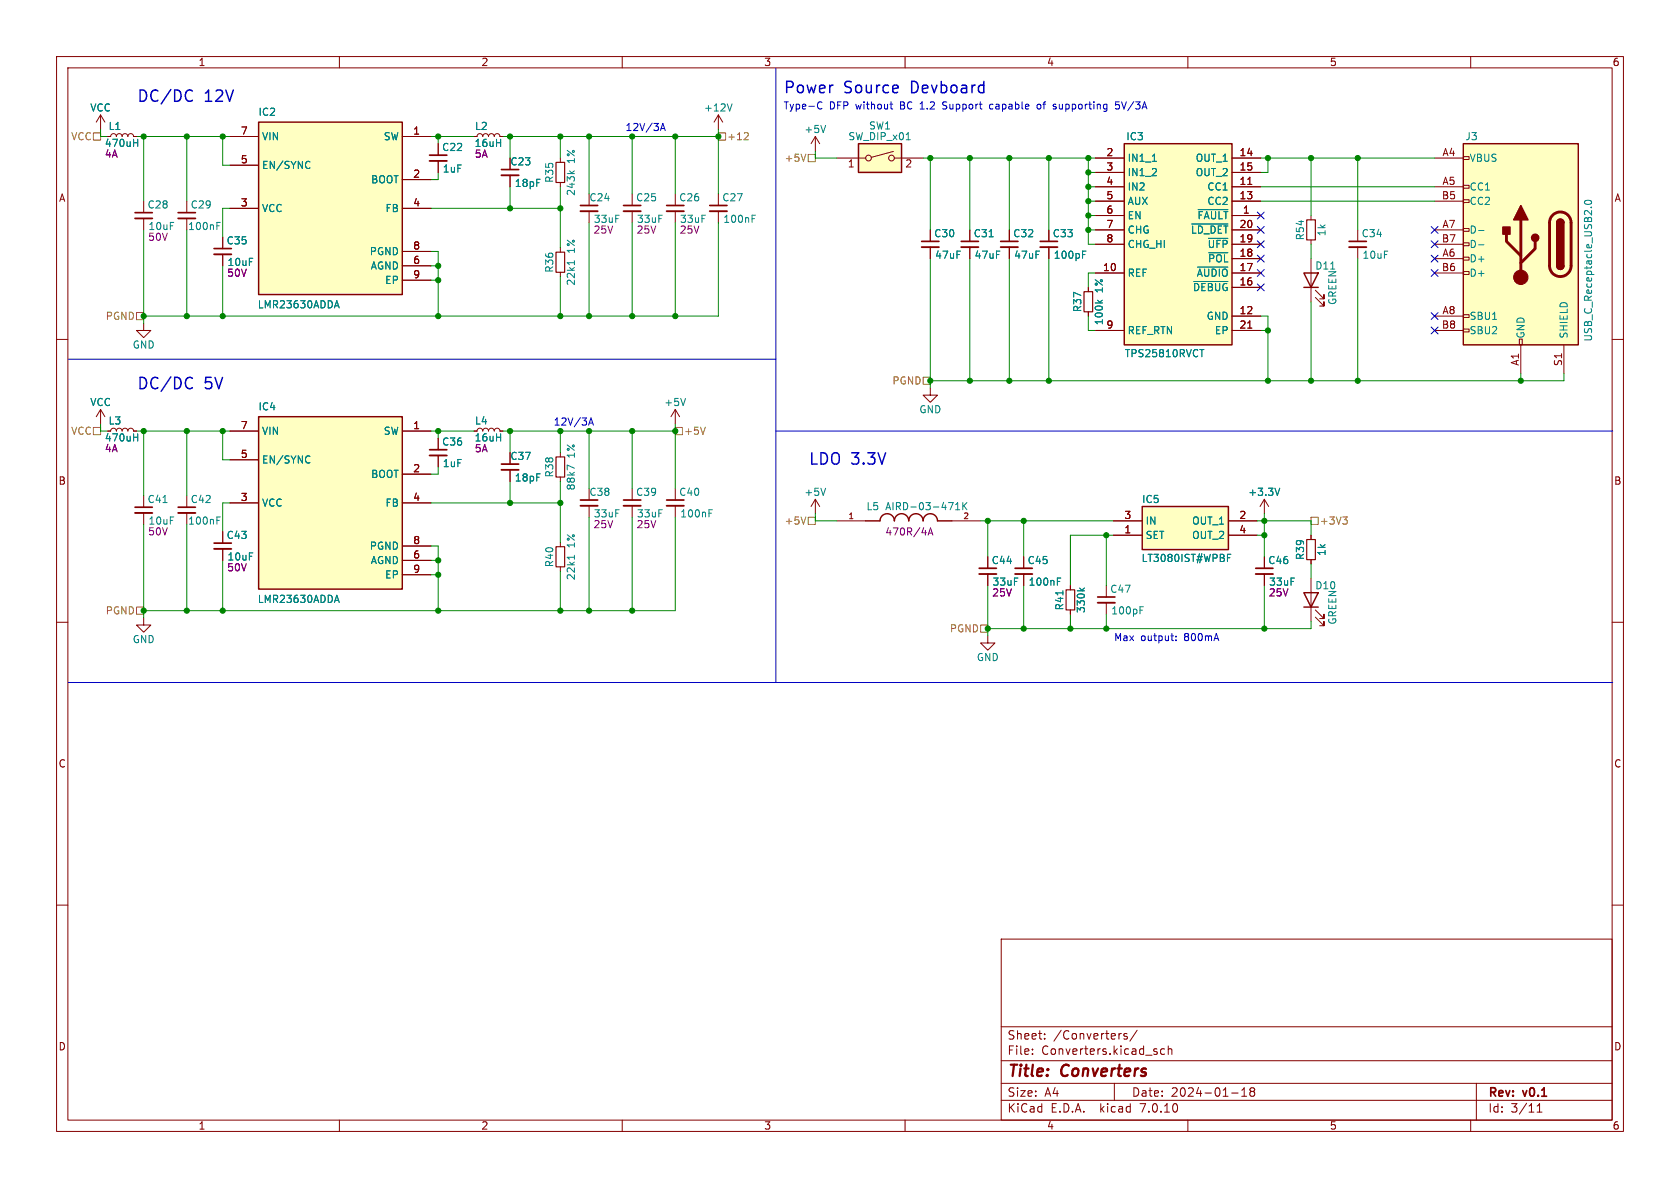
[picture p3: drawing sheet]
<svg xmlns="http://www.w3.org/2000/svg" width="297mm" height="210mm" viewBox="0 0 297 210" stroke-linecap="round" stroke-linejoin="round" font-family="sans-serif">
<g fill="none" stroke="#840000" stroke-width=".18">
<path d="M10 10h277v190h-277zM12 12h273v186h-273zM60 10v2M110 10v2M160 10v2M210 10v2M260 10v2M17.8 20.3v2.6M17.8 20.3l-.8 1.3M17.8 20.3l.7 1.3M19 24.1h.6l.1-.3 .4-.2 .3 .2 .2 .3 .1-.3 .4-.2 .4 .2 .1 .3 .1-.3 .4-.2 .4 .2 .1 .3 .2-.3 .3-.2 .4 .2 .1 .3h.5M25.4 35.6v2"/>
<path d="M25.4 38.6v2M33 35.6v2M33 38.6v2M40.6 24.1h5.1M40.6 36.8h5.1M40.6 29.2h5.1M71.1 24.1h5.1M71.1 31.8h5.1M71.1 36.8h5.1M77.5 25.4v2M77.5 28.4v2.1M83.8 24.1h.5l.2-.3 .3-.2 .4 .2 .1 .3 .2-.3 .4-.2 .3 .2 .2 .3 .1-.3 .4-.2 .3 .2 .2 .3 .1-.3 .4-.2 .4 .2 .1 .3h.5"/>
<path d="M90.2 31v2M99.1 27.9v.8M99.1 32.3v.7M104.1 37.3v2.1M111.8 34.3v2M111.8 37.3v2.1M119.4 34.3v2M119.4 37.3v2.1M127 20.3l-.8 1.3M127 20.3v2.6M127 34.3v2M127 37.3v2.1"/>
<path d="M127 20.3l.8 1.3M144.1 24.1l-.7 1.3M144.1 24.1v2.6M144.1 24.1l.8 1.3M148 27.9h5M157.9 26.8l-3.8 1M158.1 27.9h5.1M193.7 27.9h5.1M193.7 33h5.1M193.7 35.6h5.1M193.7 38.1h5.1M193.7 30.5h5.1"/>
<path d="M217.8 27.9h5.1M217.8 33h5.1M217.8 35.6h5.1M217.8 38.1h5.1M217.8 30.5h5.1M220.6 32.6h.7M231.8 38.1v.8M253.6 27.9h5.1M253.6 33h5.1M253.6 35.6h5.1M258.7 35.3h1v.5h-1zM258.7 32.8h1v.5h-1z"/>
<path d="M258.7 27.7h1v.5h-1zM10 60h2M25.4 57.2v1.2h1.3l-1.3 1.3-1.3-1.3h1.3M39.4 41.9v2M39.4 45v2M71.1 47h5.1M71.1 44.5h5.1M71.1 49.5h5.1M99.1 43.8v.8M99.1 48.1v.8M164.5 40.6v2.1M164.5 43.7v2"/>
<path d="M171.4 40.6v2.1M171.4 43.7v2M178.4 40.6v2.1M178.4 43.7v2M185.4 40.6v2.1M185.4 43.7v2M192.4 50.8v.8M192.4 55.1v.8M193.7 40.6h5.1M193.7 48.3h5.1M193.7 43.2h5.1M193.7 58.4h5.1"/>
<path d="M217.8 45.7h5.1M217.8 40.6h5.1M217.8 55.9h5.1M217.8 48.3h5.1M217.8 43.2h5.1M217.8 58.4h5.1M217.8 50.8h5.1M220.6 58h.7M231.8 42.4v.8M231.8 45.7v7.6M232.5 52.6l1.6 1.5v-.8v.8h-.8M232.5 51.3l1.6 1.5v-.7v.7h-.8"/>
<path d="M240 40.6v2.1M240 43.7v2M253.6 45.7h5.1M253.6 40.6h5.1M253.6 55.9h5.1M253.6 48.3h5.1M253.6 43.2h5.1M253.6 58.4h5.1M258.7 58.2h1v.5h-1zM258.7 55.6h1v.5h-1zM258.7 48h1v.5h-1zM258.7 45.5h1v.5h-1z"/>
<path d="M258.7 42.9h1v.5h-1zM258.7 40.4h1v.5h-1zM268.6 59.9h.5v1.1h-.5zM285 60h2M17.8 72.4l-.8 1.3M17.8 72.4v2.5M17.8 72.4l.7 1.3M19 76.2h.6l.1-.4 .4-.1 .3 .2 .2 .3 .1-.4 .4-.1 .4 .2 .1 .3 .1-.4 .4-.1 .4 .2 .1 .3 .2-.4 .3-.1 .4 .2 .1 .3h.5M40.6 76.2h5.1M71.1 76.2h5.1M77.5 77.5v2M83.8 76.2h.5l.2-.4 .3-.1 .4 .2 .1 .3 .2-.4 .4-.1 .3 .2 .2 .3 .1-.4 .4-.1 .3 .2 .2 .3 .1-.4 .4-.1 .4 .2 .1 .3h.5"/>
<path d="M119.4 72.4v2.5M119.4 72.4l-.8 1.3M119.4 72.4l.7 1.3M164.5 68.6v1.3h1.2l-1.2 1.2-1.3-1.2h1.3M268.9 61v5M276.5 61v5M25.4 87.6v2.1M25.4 90.7v2M33 87.6v2.1M33 90.7v2M39.4 94v2M39.4 97v2.1"/>
<path d="M40.6 88.9h5.1M40.6 81.3h5.1M71.1 83.8h5.1M71.1 88.9h5.1M71.1 99.1h5.1M71.1 96.5h5.1M77.5 80.5v2.1M90.2 83.1v2M99.1 80v.8M99.1 84.3v.8M99.1 95.9v.7M104.1 89.4v2"/>
<path d="M111.8 86.4v2M111.8 89.4v2M119.4 86.4v2M119.4 89.4v2M144.1 88.3v2.5M144.1 88.3l-.7 1.2M144.1 88.3l.8 1.2M148 92.1h5M168.3 92.1h5.1M174.6 98.4v2.1M181 98.4v2.1M196.8 92.1h5.1"/>
<path d="M196.8 94.6h5.1M217.2 92.1h5M217.2 94.6h5M223.5 88.3l-.7 1.2M223.5 88.3v2.5M223.5 98.4v2.1M223.5 88.3l.8 1.2M231.8 94.6v.8M231.8 98.9v.8M10 110h2M25.4 109.2v1.3h1.3l-1.3 1.3-1.3-1.3h1.3M71.1 101.6h5.1"/>
<path d="M99.1 100.2v.8M174.6 112.4v1.3h1.3l-1.3 1.2-1.2-1.2h1.2M174.6 101.5v2M181 101.5v2M189.2 103.5v.8M189.2 107.8v.8M195.6 103.5v2M195.6 106.6v2M223.5 101.5v2M231.8 102.2v7.7M232.5 109.1l1.6 1.5v-.7v.7h-.8M232.5 107.8l1.6 1.5v-.7v.7h-.8"/>
<path d="M285 110h2M10 160h2M285 160h2M177 166h108v32h-108zM60 198v2M110 198v2M160 198v2M177 194.5h108M177 191.5h108M177 187.5h108M177 181.5h108M182.5 186.3v.1"/>
<path d="M182.5 185.5v.1M184.7 183.6v.1M184.7 182.8v.1M197 191.5v3M199.2 182.8l-.3-.1-.2 .2v.2l.5 .2v.3h-.5M201 182.1l-1.3 2M205.9 185.5l-.4-.1-.3 .3v.4l.1 .2h.6M206.5 185.5l.2-.1 .4 .1 .1 .9M206.5 184.9v1.5M210 198v2M217.7 193.2h1.2M219.5 193.8h.9"/>
<path d="M219.5 192.7l.5-.4v1.5M221.2 192.9l-.2 .3v.3l.2 .3 .5-.1 .1-.2-.1-.4-.2-.2M221.2 192.9l-.2-.2 .2-.4 .5 .1 .1 .2-.3 .3M221.2 192.9h.3M260 198v2M261 191.5v6.5M271.7 196.6h.9M271.7 195.5l.5-.4v1.5"/>
<circle cx="153.5" cy="27.9" r=".51"/>
<circle cx="157.6" cy="27.9" r=".51"/>
</g>
<g fill="none" stroke="#840000" stroke-width=".25">
<path d="M45.7 21.6h25.4v30.5h-25.4zM151.8 25.4h7.6v5.1h-7.6zM198.8 25.4h19v35.6h-19zM258.7 25.4h20.3v35.6h-20.3zM275.2 39.4a.64 .64 0 0 1 .6-.7 .64 .64 0 0 1 .7 .7M230.5 48.3h2.5l-1.2 2.5zM230.5 50.8h2.5M275.2 47a.64 .64 0 0 0 .6 .6 .64 .64 0 0 0 .7-.6M45.7 73.7h25.4v30.4h-25.4zM153 92.1h2.6a1.27 1.27 0 0 1 1.2-1.3 1.27 1.27 0 0 1 1.3 1.3 1.27 1.27 0 0 1 1.3-1.3 1.27 1.27 0 0 1 1.3 1.3 1.27 1.27 0 0 1 1.2-1.3 1.27 1.27 0 0 1 1.3 1.3 1.27 1.27 0 0 1 1.3-1.3 1.27 1.27 0 0 1 1.2 1.3h2.6M201.9 89.5h15.3v7.7h-15.3zM230.5 104.8h2.5l-1.2 2.5z"/>
<path d="M230.5 107.3h2.5"/>
</g>
<g fill="none" stroke="#008484" stroke-width=".18">
<path d="M129.4 18.4l-.4 1.2M23.6 25.2h.7M24.3 24.6v1.3M38.3 39.9h.5M38.3 39.3h.6M54.6 28.5l.2 .1M54.8 29.7l-.2 .1M100.7 30.2l.5 .5M101.5 30.2l-.4 .4M133 38.6h.4M133 38h.6M146 22.2l-.5 1.2"/>
<path d="M160.2 24.7h.7M203.7 28.5h.7M210.7 39.6h6.4M211.8 37.1h5.3M280.2 35.6a.75 .75 0 0 1 1.2 .2 .72 .72 0 0 1-1.3-.1zM281.3 36.7h.1M59.2 54.1h.6M59.5 53.2l.5 1.2M101.5 46.1v.7M101.5 46.4h-1.2l.2 .2M174.9 41.9h.7M191.4 45h.4"/>
<path d="M191.4 44.4h.6M194 53.1l.5 .5M194.9 53.1l-.5 .3M211 49.8h6.1M211.7 47.2h5.4M213.6 42.1h3.5M213.7 44.7h3.4M261.4 40.7h1M261.4 43.3h1M23.6 77.3h.7M24.3 76.7v1.3M121.2 70.4l-.4 1.3"/>
<path d="M212.1 61.8h.7M28.8 88.8h.7M38.3 92h.5M38.3 91.4h.6M54.6 80.6l.2 .1M54.8 81.7l-.2 .2M101.5 98.2v.7M101.5 98.5h-1.2l.2 .1M101.5 82.8l-1.2-.6v.9M125.3 90.1h.6M125.3 90.7h.5M146 86.3l-.5 1.3"/>
<path d="M167.7 88.8h.8l-.5 1.3M168.9 90.1h.8M168.9 89.2l.4-.4v1.3M170.2 88.8v1.3M170.4 89.4l.5 .7M170.9 88.8l-.7 .8M217 98.6h.4M217 98h.6M226.2 86.3l-.4 1.3M59.2 106.1h.6M59.5 105.2l.5 1.3M186.9 102.8h.5"/>
<path d="M186.9 102.2h.6M187.9 104.4v.8M190.9 104l.5 .4M191.7 104l-.5 .3M201.5 107.9h.5M201.5 107.3h.6"/>
</g>
<path d="M164.1 94.6l.4-1.3 .4 1.3M164.2 94.2h.6" fill="none" stroke="#840084" stroke-width=".18"/>
<g fill="none" stroke="#840000" stroke-width=".33">
<path d="M23.9 38.6h3M31.5 38.6h3M75.9 28.4h3.1M88.6 31h3.1M102.6 37.3h3.1M110.2 37.3h3.1M117.9 37.3h3M125.5 37.3h3M37.8 45h3.1M162.9 43.7h3.1M169.9 43.7h3.1M176.9 43.7h3.1"/>
<path d="M183.9 43.7h3M238.5 43.7h3.1M23.9 90.7h3M31.5 90.7h3M37.8 97h3.1M75.9 80.5h3.1M88.6 83.1h3.1M102.6 89.4h3.1M110.2 89.4h3.1M117.9 89.4h3M173.1 101.5h3M179.5 101.5h3"/>
<path d="M194.1 106.6h3M222 101.5h3"/>
</g>
<g fill="none" stroke="#840000" stroke-width=".3">
<path d="M23.9 37.6h3M31.5 37.6h3M75.9 27.4h3.1M88.6 30h3.1M102.6 36.3h3.1M110.2 36.3h3.1M117.9 36.3h3M125.5 36.3h3M37.8 43.9h3.1M162.9 42.7h3.1M169.9 42.7h3.1M176.9 42.7h3.1"/>
<path d="M183.9 42.7h3M238.5 42.7h3.1M75.9 79.5h3.1M23.9 89.7h3M31.5 89.7h3M37.8 96h3.1M88.6 82h3.1M102.6 88.4h3.1M110.2 88.4h3.1M117.9 88.4h3M173.1 100.5h3M179.5 100.5h3"/>
<path d="M194.1 105.5h3M222 100.5h3"/>
</g>
<path d="M98.3 28.7h1.5v3.6h-1.5zM231 38.9h1.5v3.5h-1.5zM98.3 44.6h1.5v3.5h-1.5zM191.6 51.6h1.6v3.5h-1.6zM98.3 96.6h1.5v3.6h-1.5zM98.3 80.8h1.5v3.5h-1.5zM231 95.4h1.5v3.5h-1.5zM188.5 104.3h1.5v3.5h-1.5z" fill="none" stroke="#840000" stroke-width=".2"/>
<g fill="#ffffc2" stroke="#ffffc2" stroke-width=".18">
<path d="M151.8 25.4h7.6v5.1h-7.6z"/>
<path d="M45.7 21.6h25.4v30.5h-25.4z"/>
<path d="M45.7 73.7h25.4v30.4h-25.4z"/>
<path d="M201.9 89.5h15.3v7.7h-15.3z"/>
<path d="M258.7 25.4h20.3v35.6h-20.3z"/>
<path d="M198.8 25.4h19v35.6h-19z"/>
</g>
<path d="M268.9 38.9v10.1M274.5 38a1.9 1.9 0 0 1 2.1-.4 1.9 1.9 0 0 1 1.1 1.8v7.6a1.91 1.91 0 0 1-1.9 1.9 1.91 1.91 0 0 1-1.9-1.9v-7.8l.2-.6zM266.3 41.4v1.3l2.6 2.5M271.4 42.7v1.2l-2.5 2.6" fill="none" stroke="#840000" stroke-width=".51"/>
<g fill="#840000" stroke="#840000" stroke-width=".25">
<path d="M275.2 47h1.3a.64 .64 0 0 1-.7 .6 .64 .64 0 0 1-.6-.6z"/>
<path d="M275.2 39.4h1.3v7.6h-1.3z"/>
<path d="M275.4 38.9a.64 .64 0 0 1 .7-.1 .64 .64 0 0 1 .4 .6h-1.3z"/>
<path d="M268.9 36.3l1.2 2.6h-2.5z"/>
<path d="M265.7 40.1h1.3v1.3h-1.3z"/>
<circle cx="271.4" cy="42" r=".63"/>
</g>
<circle cx="268.9" cy="49" r="1.27" fill="#840000" stroke="#840000" stroke-width=".18"/>
<g fill="none" stroke="#848400" stroke-width=".18">
<path d="M16.5 23.5h1.3v1.3h-1.3zM127 23.5h1.3v1.3h-1.3zM131.8 23.4l.4 .1 .1 .3-.8 .9h.8M142.5 27.2l-.5 1.3M142.9 27.3h1.2v1.3h-1.2zM24.1 55.2h1.3v1.3h-1.3zM16.5 75.6h1.3v1.2h-1.3zM119.4 75.6h1.2v1.2h-1.2zM124.7 75.5l-.4 1.3M163.2 66.7h1.3v1.2h-1.3zM142.5 91.4l-.5 1.3M142.9 91.4h1.2v1.3h-1.2z"/>
<path d="M231.8 91.4h1.2v1.3h-1.2zM237.4 91.4h.8l-.4 .5M237.9 91.9l.3 .2v.3l-.3 .3M24.1 107.3h1.3v1.3h-1.3zM173.4 110.5h1.2v1.3h-1.2z"/>
</g>
<g fill="none" stroke="#0000c2" stroke-width=".18">
<path d="M137.2 12.1v108.6M144.8 18.1l.3-.1 .2 .1M145.3 19.2l-.2 .1-.3-.1M157.3 18.4h.5M157.6 19.2l.2 .1M162.7 19.3h.7M162.8 18.3l-.1 .1M166.7 19.2l.1 .1M166.9 18l-.2 .2 .2 .4M175.4 18.4h-.2l-.3 .3 .1 .5 .4 .1M183.9 18.5l-.3-.1-.3 .3 .1 .5 .2 .1 .3-.1M186.4 18.8l.3 .1v.2l-.2 .2h-.2"/>
<path d="M186.4 18.4l.3 .1M197.9 18h-.6l-.1 .6 .2-.1h.4l.1 .2v.5l-.2 .1-.5-.1M116.8 23.1l.4-1.3 .4 1.3M116.9 22.7h.6M12.1 63.5h125.1M104.1 75.2l.4-1.3 .4 1.3M104.2 74.8h.6M137.2 76.2h147.9M207.9 113.1v.2M207.9 112.5v.1M12.1 120.7h273"/>
</g>
<path d="M33.6 15.9l.4 .2M34 17.7l-.4 .2M33.6 66.7l.4 .2M34 68.5l-.4 .2" fill="none" stroke="#0000c2" stroke-width=".25"/>
<g fill="none" stroke="#008400" stroke-width=".18">
<path d="M17.8 22.9v1.2h1.2M24.1 24.1h16.5M25.4 24.1v11.5M33 24.1v11.5M39.4 24.1v5.1h1.2M40.6 36.8h-1.2v5.1M76.2 24.1h7.6M76.2 36.8h22.9M77.5 24.1v1.3M77.5 30.5v1.3h-1.3M88.9 24.1h38.1M90.2 24.1v3.8"/>
<path d="M90.2 33v3.8M99.1 24.1v3.8M99.1 33v10.8M104.1 24.1v10.2M104.1 39.4v16.5M111.8 24.1v10.2M111.8 39.4v16.5M119.4 24.1v10.2M119.4 39.4v16.5M127 39.4v16.5h-101.6M127 22.9v11.4M144.1 26.7v1.2h3.9"/>
<path d="M163.2 27.9h30.5M164.5 27.9v12.7M171.4 27.9v12.7M178.4 27.9v12.7M185.4 27.9v12.7M192.4 27.9v15.3h1.3M192.4 33h1.3M192.4 35.6h1.3M192.4 30.5h1.3M192.4 38.1h1.3M222.9 27.9h30.7M222.9 33h30.7"/>
<path d="M222.9 35.6h30.7M224.2 27.9v2.6h-1.3M231.8 27.9v10.2M240 27.9v12.7M25.4 40.6v16.6M33 40.6v15.3M39.4 47v8.9M76.2 44.5h1.3v11.4M76.2 47h1.3M76.2 49.5h1.3M99.1 48.9v7M164.5 45.7v22.9"/>
<path d="M171.4 45.7v21.6M178.4 45.7v21.6M185.4 45.7v21.6M192.4 55.9v2.5h1.3M192.4 40.6h1.3M193.7 48.3h-1.3v2.5M222.9 55.9h1.3v11.4M222.9 58.4h1.3M231.8 43.2v2.5M231.8 53.3v14M240 45.7v21.6M17.8 74.9v1.3h1.2"/>
<path d="M24.1 76.2h16.5M25.4 76.2v11.4M33 76.2v11.4M39.4 76.2v5.1h1.2M76.2 76.2h7.6M77.5 76.2v1.3M88.9 76.2h30.5M90.2 76.2v3.8M99.1 76.2v3.8M104.1 76.2v10.2M111.8 76.2v10.2M119.4 74.9v11.5"/>
<path d="M268.9 66v1.3M276.5 66v1.3h-112M25.4 92.7v16.5M33 92.7v15.3M39.4 99.1v8.9M40.6 88.9h-1.2v5.1M76.2 96.5h1.3v11.5M76.2 99.1h1.3M76.2 88.9h22.9M77.5 82.6v1.2h-1.3M90.2 85.1v3.8M99.1 85.1v10.8"/>
<path d="M104.1 91.4v16.6M111.8 91.4v16.6M119.4 91.4v16.6h-94M144.1 90.8v1.3h3.9M173.4 92.1h23.4M174.6 92.1v6.3M181 92.1v6.3M195.6 94.6v8.9M196.8 94.6h-7.6v8.9M222.2 94.6h1.3M222.2 92.1h9.6v2.5M223.5 90.8v7.6"/>
<path d="M231.8 99.7v2.5M76.2 101.6h1.3M99.1 101v7M174.6 103.5v8.9M181 103.5v7.6M189.2 108.6v2.5M195.6 108.6v2.5M223.5 103.5v7.6M231.8 109.9v1.2h-57.2"/>
</g>
<g fill="none" stroke="#000084" stroke-width=".18">
<path d="M222.3 37.5l1.2 1.2M223.5 37.5l-1.2 1.2M222.3 45.1l1.2 1.2M222.3 50.2l1.2 1.2M222.3 42.6l1.2 1.2M222.3 47.7l1.2 1.2M222.3 40l1.2 1.2M223.5 45.1l-1.2 1.2M223.5 50.2l-1.2 1.2M223.5 42.6l-1.2 1.2M223.5 47.7l-1.2 1.2M223.5 40l-1.2 1.2"/>
<path d="M253 47.7l1.2 1.2M253 55.3l1.2 1.2M253 40l1.2 1.2M253 42.6l1.2 1.2M253 45.1l1.2 1.2M253 57.8l1.2 1.2M254.2 47.7l-1.2 1.2M254.2 55.3l-1.2 1.2M254.2 40l-1.2 1.2M254.2 42.6l-1.2 1.2M254.2 45.1l-1.2 1.2M254.2 57.8l-1.2 1.2"/>
</g>
<g fill="#008400" stroke="#008400" stroke-width=".18">
<circle cx="33" cy="108" r=".46"/>
<circle cx="25.4" cy="108" r=".46"/>
<circle cx="77.5" cy="76.2" r=".46"/>
<circle cx="39.4" cy="108" r=".46"/>
<circle cx="99.1" cy="55.9" r=".46"/>
<circle cx="104.1" cy="55.9" r=".46"/>
<circle cx="119.4" cy="24.1" r=".46"/>
<circle cx="111.8" cy="24.1" r=".46"/>
<circle cx="127" cy="24.1" r=".46"/>
<circle cx="39.4" cy="55.9" r=".46"/>
<circle cx="25.4" cy="24.1" r=".46"/>
<circle cx="39.4" cy="24.1" r=".46"/>
<circle cx="33" cy="24.1" r=".46"/>
<circle cx="25.4" cy="55.9" r=".46"/>
<circle cx="104.1" cy="108" r=".46"/>
<circle cx="111.8" cy="108" r=".46"/>
<circle cx="77.5" cy="101.6" r=".46"/>
<circle cx="77.5" cy="108" r=".46"/>
<circle cx="99.1" cy="108" r=".46"/>
<circle cx="77.5" cy="99.1" r=".46"/>
<circle cx="99.1" cy="24.1" r=".46"/>
<circle cx="104.1" cy="24.1" r=".46"/>
<circle cx="77.5" cy="24.1" r=".46"/>
<circle cx="90.2" cy="24.1" r=".46"/>
<circle cx="90.2" cy="36.8" r=".46"/>
<circle cx="99.1" cy="36.8" r=".46"/>
<circle cx="33" cy="55.9" r=".46"/>
<circle cx="39.4" cy="76.2" r=".46"/>
<circle cx="25.4" cy="76.2" r=".46"/>
<circle cx="33" cy="76.2" r=".46"/>
<circle cx="77.5" cy="47" r=".46"/>
<circle cx="77.5" cy="49.5" r=".46"/>
<circle cx="99.1" cy="76.2" r=".46"/>
<circle cx="77.5" cy="55.9" r=".46"/>
<circle cx="90.2" cy="76.2" r=".46"/>
<circle cx="99.1" cy="88.9" r=".46"/>
<circle cx="90.2" cy="88.9" r=".46"/>
<circle cx="119.4" cy="76.2" r=".46"/>
<circle cx="111.8" cy="76.2" r=".46"/>
<circle cx="119.4" cy="55.9" r=".46"/>
<circle cx="104.1" cy="76.2" r=".46"/>
<circle cx="111.8" cy="55.9" r=".46"/>
<circle cx="164.5" cy="67.3" r=".46"/>
<circle cx="178.4" cy="67.3" r=".46"/>
<circle cx="192.4" cy="33" r=".46"/>
<circle cx="192.4" cy="30.5" r=".46"/>
<circle cx="192.4" cy="35.6" r=".46"/>
<circle cx="192.4" cy="38.1" r=".46"/>
<circle cx="178.4" cy="27.9" r=".46"/>
<circle cx="192.4" cy="40.6" r=".46"/>
<circle cx="223.5" cy="92.1" r=".46"/>
<circle cx="223.5" cy="94.6" r=".46"/>
<circle cx="268.9" cy="67.3" r=".46"/>
<circle cx="231.8" cy="27.9" r=".46"/>
<circle cx="224.2" cy="67.3" r=".46"/>
<circle cx="224.2" cy="58.4" r=".46"/>
<circle cx="231.8" cy="67.3" r=".46"/>
<circle cx="240" cy="67.3" r=".46"/>
<circle cx="240" cy="27.9" r=".46"/>
<circle cx="224.2" cy="27.9" r=".46"/>
<circle cx="192.4" cy="27.9" r=".46"/>
<circle cx="185.4" cy="67.3" r=".46"/>
<circle cx="181" cy="92.1" r=".46"/>
<circle cx="195.6" cy="94.6" r=".46"/>
<circle cx="174.6" cy="92.1" r=".46"/>
<circle cx="189.2" cy="111.1" r=".46"/>
<circle cx="181" cy="111.1" r=".46"/>
<circle cx="174.6" cy="111.1" r=".46"/>
<circle cx="223.5" cy="111.1" r=".46"/>
<circle cx="171.4" cy="27.9" r=".46"/>
<circle cx="164.5" cy="27.9" r=".46"/>
<circle cx="195.6" cy="111.1" r=".46"/>
<circle cx="185.4" cy="27.9" r=".46"/>
<circle cx="171.4" cy="67.3" r=".46"/>
</g>
<g font-size="2.8" fill="#0000c2">
<text x="138.4" y="16.6">Power</text>
<text x="149.2" y="16.6">Source</text>
<text x="161.2" y="16.6">Devboard</text>
<text x="24.1" y="18.2">DC/DC</text>
<text x="36.1" y="18.2">12V</text>
<text x="24.1" y="69">DC/DC</text>
<text x="36.1" y="69">5V</text>
<text x="142.9" y="82.3">LDO 3.3V</text>
</g>
<g font-size="2.8" fill="#840000">
<text x="178" y="190.9">Title:</text>
<text x="187.7" y="190.9">Converters</text>
</g>
<g font-size="2.1" fill="#840000">
<text x="178" y="184">Sheet:</text>
<text x="186.2" y="184">/Converters/</text>
<text x="178" y="186.7">File:</text>
<text x="184.1" y="186.7">Converters.kicad_sch</text>
<text x="178" y="196.9">KiCad</text>
<text x="178" y="194.1">Size:</text>
<text x="184.7" y="194.1">A4</text>
<text x="185.7" y="196.9">E.D.A.</text>
<text x="194.6" y="196.9">kicad</text>
<text x="200" y="194.1">Date:</text>
<text x="201.8" y="196.9">7.0.10</text>
<text x="207" y="194.1">2024-01-18</text>
<text x="263" y="194.3">Rev:</text>
<text x="263" y="196.9">Id:</text>
<text x="267.1" y="196.9">3/11</text>
<text x="269.4" y="194.3">v0.1</text>
</g>
<g font-size="1.8" fill="#840000">
<text x="35" y="11.9">1</text>
<text x="85" y="11.9">2</text>
<text x="135" y="11.9">3</text>
<text x="185" y="11.9">4</text>
<text x="235" y="11.9">5</text>
<text x="285" y="11.9">6</text>
<text x="42.5" y="23.9">7</text>
<text x="73" y="23.9">1</text>
<text x="42.5" y="29">5</text>
<text x="90.1" y="29.4">C23</text>
<text x="149.8" y="29.9">1</text>
<text x="159.9" y="29.9">2</text>
<text x="195.5" y="27.7">2</text>
<text x="219" y="27.7">14</text>
<text x="254.9" y="27.7">A4</text>
<text x="10.3" y="35.9">A</text>
<text x="73" y="31.5">2</text>
<text x="195.5" y="30.2">3</text>
<text x="195.5" y="32.8">4</text>
<text x="195.5" y="35.3">5</text>
<text x="219" y="32.8">11</text>
<text x="219" y="35.3">13</text>
<text x="219" y="30.2">15</text>
<text x="254.8" y="35.3">B5</text>
<text x="254.9" y="32.8">A5</text>
<text x="285.3" y="35.9">A</text>
<text x="42.5" y="36.6">3</text>
<text x="73" y="36.6">4</text>
<text x="195.5" y="37.8">6</text>
<text x="195.5" y="40.4">7</text>
<text x="219" y="40.4">20</text>
<text x="219.6" y="37.8">1</text>
<text x="254.9" y="40.4">A7</text>
<text x="73" y="46.7">6</text>
<text x="73" y="44.2">8</text>
<text x="195.5" y="42.9">8</text>
<text x="219" y="45.5">18</text>
<text x="219" y="42.9">19</text>
<text x="254.8" y="42.9">B7</text>
<text x="254.9" y="45.5">A6</text>
<text x="73" y="49.3">9</text>
<text x="194.9" y="48">10</text>
<text x="219" y="50.5">16</text>
<text x="219" y="48">17</text>
<text x="254.8" y="48">B6</text>
<text x="195.5" y="58.2">9</text>
<text x="219" y="55.6">12</text>
<text x="219" y="58.2">21</text>
<text x="254.8" y="58.2">B8</text>
<text x="254.9" y="55.6">A8</text>
<text x="268.6" y="64.8" transform="rotate(-90 268.6 64.8)">A1</text>
<text x="276.2" y="64.8" transform="rotate(-90 276.2 64.8)">S1</text>
<text x="42.5" y="75.9">7</text>
<text x="73" y="75.9">1</text>
<text x="42.5" y="81">5</text>
<text x="73" y="83.6">2</text>
<text x="90.1" y="81.5">C37</text>
<text x="10.3" y="85.9">B</text>
<text x="42.5" y="88.6">3</text>
<text x="73" y="88.6">4</text>
<text x="285.3" y="85.9">B</text>
<text x="198.7" y="94.4">1</text>
<text x="198.7" y="91.8">3</text>
<text x="219" y="91.8">2</text>
<text x="219" y="94.4">4</text>
<text x="73" y="98.8">6</text>
<text x="73" y="96.3">8</text>
<text x="73" y="101.3">9</text>
<text x="10.3" y="135.9">C</text>
<text x="285.3" y="135.9">C</text>
<text x="10.3" y="185.9">D</text>
<text x="285.3" y="185.9">D</text>
<text x="35" y="199.9">1</text>
<text x="85" y="199.9">2</text>
<text x="135" y="199.9">3</text>
<text x="185" y="199.9">4</text>
<text x="235" y="199.9">5</text>
<text x="285" y="199.9">6</text>
</g>
<g font-size="1.8" fill="#008484">
<text x="15.9" y="19.9">VCC</text>
<text x="19.1" y="23.2">L1</text>
<text x="45.6" y="20.7">IC2</text>
<text x="83.9" y="23.2">L2</text>
<text x="124.4" y="19.9">+12V</text>
<text x="142.1" y="23.7">+5V</text>
<text x="153.5" y="23.1">SW1</text>
<text x="18.4" y="26.2">470uH</text>
<text x="46.2" y="25">VIN</text>
<text x="67.7" y="25">SW</text>
<text x="78.1" y="26.9">C22</text>
<text x="83.8" y="26.2">16uH</text>
<text x="101.8" y="28.9" transform="rotate(-90 101.8 28.9)">1%</text>
<text x="149.9" y="25">SW_DIP_x01</text>
<text x="199" y="25">IC3</text>
<text x="199.3" y="28.8">IN1_1</text>
<text x="211.3" y="28.8">OUT_1</text>
<text x="259" y="25">J3</text>
<text x="259.7" y="28.8">VBUS</text>
<text x="46.2" y="30.1">EN/SYNC</text>
<text x="65.5" y="32.6">BOOT</text>
<text x="78.2" y="30.7">1uF</text>
<text x="90.9" y="33.2">18pF</text>
<text x="98" y="32.4" transform="rotate(-90 98 32.4)">R35</text>
<text x="101.8" y="34.7" transform="rotate(-90 101.8 34.7)">243k</text>
<text x="104.1" y="35.8">C24</text>
<text x="112.4" y="35.8">C25</text>
<text x="120" y="35.8">C26</text>
<text x="127.6" y="35.8">C27</text>
<text x="199.3" y="31.3">IN1_2</text>
<text x="199.3" y="33.9">IN2</text>
<text x="211.3" y="31.3">OUT_2</text>
<text x="213.3" y="33.9">CC1</text>
<text x="259.7" y="33.9">CC1</text>
<text x="26" y="37.1">C28</text>
<text x="26.1" y="40.9">10uF</text>
<text x="33.2" y="40.9">100nF</text>
<text x="33.6" y="37.1">C29</text>
<text x="46.2" y="37.7">VCC</text>
<text x="68.1" y="37.7">FB</text>
<text x="104.9" y="39.6">33uF</text>
<text x="112.5" y="39.6">33uF</text>
<text x="120.1" y="39.6">33uF</text>
<text x="127.8" y="39.6">100nF</text>
<text x="199.3" y="36.4">AUX</text>
<text x="199.3" y="39">EN</text>
<text x="199.3" y="41.5">CHG</text>
<text x="210.4" y="41.5">~{LD_DET}</text>
<text x="211.6" y="39">~{FAULT}</text>
<text x="213.3" y="36.4">CC2</text>
<text x="234.5" y="41.9" transform="rotate(-90 234.5 41.9)">1k</text>
<text x="259.7" y="41.5">D-</text>
<text x="259.7" y="36.4">CC2</text>
<text x="40" y="43.4">C35</text>
<text x="40.1" y="47.2">10uF</text>
<text x="65.3" y="45.3">PGND</text>
<text x="65.4" y="47.9">AGND</text>
<text x="101.8" y="44.8" transform="rotate(-90 101.8 44.8)">1%</text>
<text x="165.1" y="42.1">C30</text>
<text x="165.2" y="45.9">47uF</text>
<text x="172" y="42.1">C31</text>
<text x="172.2" y="45.9">47uF</text>
<text x="179" y="42.1">C32</text>
<text x="179.2" y="45.9">47uF</text>
<text x="186" y="42.1">C33</text>
<text x="186.2" y="45.9">100pF</text>
<text x="199.3" y="44">CHG_HI</text>
<text x="213.4" y="44">~{UFP}</text>
<text x="213.5" y="46.6">~{POL}</text>
<text x="230.7" y="42.6" transform="rotate(-90 230.7 42.6)">R54</text>
<text x="232.4" y="47.9">D11</text>
<text x="240.6" y="42.1">C34</text>
<text x="240.8" y="45.9">10uF</text>
<text x="259.7" y="46.6">D+</text>
<text x="259.7" y="44">D-</text>
<text x="68" y="50.4">EP</text>
<text x="98" y="48.3" transform="rotate(-90 98 48.3)">R36</text>
<text x="101.8" y="50.6" transform="rotate(-90 101.8 50.6)">22k1</text>
<text x="195.2" y="51.8" transform="rotate(-90 195.2 51.8)">1%</text>
<text x="199.3" y="49.1">REF</text>
<text x="210.8" y="51.7">~{DEBUG}</text>
<text x="211.5" y="49.1">~{AUDIO}</text>
<text x="259.7" y="49.1">D+</text>
<text x="45.5" y="54.7">LMR23630ADDA</text>
<text x="191.4" y="55.3" transform="rotate(-90 191.4 55.3)">R37</text>
<text x="195.2" y="57.6" transform="rotate(-90 195.2 57.6)">100k</text>
<text x="199.3" y="59.3">REF_RTN</text>
<text x="213.2" y="56.7">GND</text>
<text x="214.7" y="59.3">EP</text>
<text x="236.4" y="54" transform="rotate(-90 236.4 54)">GREEN</text>
<text x="259.7" y="56.7">SBU1</text>
<text x="259.7" y="59.3">SBU2</text>
<text x="269.7" y="59.9" transform="rotate(-90 269.7 59.9)">GND</text>
<text x="277.3" y="59.9" transform="rotate(-90 277.3 59.9)">SHIELD</text>
<text x="23.4" y="61.8">GND</text>
<text x="198.8" y="63.3">TPS25810RVCT</text>
<text x="281.7" y="60.5" transform="rotate(-90 281.7 60.5)">USB_C_Receptacle_USB2.0</text>
<text x="15.9" y="72">VCC</text>
<text x="117.3" y="72">+5V</text>
<text x="19.1" y="75.2">L3</text>
<text x="45.6" y="72.7">IC4</text>
<text x="46.2" y="77.1">VIN</text>
<text x="67.7" y="77.1">SW</text>
<text x="83.9" y="75.2">L4</text>
<text x="162.4" y="73.3">GND</text>
<text x="18.4" y="78.2">470uH</text>
<text x="46.2" y="82.1">EN/SYNC</text>
<text x="78.1" y="79">C36</text>
<text x="78.2" y="82.8">1uF</text>
<text x="83.8" y="78.2">16uH</text>
<text x="101.8" y="81" transform="rotate(-90 101.8 81)">1%</text>
<text x="26" y="89.1">C41</text>
<text x="33.6" y="89.1">C42</text>
<text x="46.2" y="89.8">VCC</text>
<text x="65.5" y="84.7">BOOT</text>
<text x="68.1" y="89.8">FB</text>
<text x="90.9" y="85.3">18pF</text>
<text x="98" y="84.5" transform="rotate(-90 98 84.5)">R38</text>
<text x="101.8" y="86.8" transform="rotate(-90 101.8 86.8)">88k7</text>
<text x="104.1" y="87.9">C38</text>
<text x="112.4" y="87.9">C39</text>
<text x="120" y="87.9">C40</text>
<text x="142.1" y="87.9">+5V</text>
<text x="201.8" y="89.1">IC5</text>
<text x="220.6" y="87.9">+3.3V</text>
<text x="26.1" y="92.9">10uF</text>
<text x="33.2" y="92.9">100nF</text>
<text x="40" y="95.5">C43</text>
<text x="104.9" y="91.7">33uF</text>
<text x="112.5" y="91.7">33uF</text>
<text x="120.2" y="91.7">100nF</text>
<text x="153.1" y="90.4">L5</text>
<text x="156.4" y="90.4">AIRD-03-471K</text>
<text x="202.4" y="95.5">SET</text>
<text x="202.4" y="92.9">IN</text>
<text x="210.7" y="92.9">OUT_1</text>
<text x="210.7" y="95.5">OUT_2</text>
<text x="40.1" y="99.3">10uF</text>
<text x="65.3" y="97.4">PGND</text>
<text x="65.4" y="99.9">AGND</text>
<text x="98" y="100.4" transform="rotate(-90 98 100.4)">R40</text>
<text x="101.8" y="96.8" transform="rotate(-90 101.8 96.8)">1%</text>
<text x="175.2" y="99.9">C44</text>
<text x="181.6" y="99.9">C45</text>
<text x="201.7" y="99.5">LT3080IST#WPBF</text>
<text x="224.1" y="99.9">C46</text>
<text x="230.7" y="99.1" transform="rotate(-90 230.7 99.1)">R39</text>
<text x="234.5" y="98.4" transform="rotate(-90 234.5 98.4)">1k</text>
<text x="45.5" y="106.8">LMR23630ADDA</text>
<text x="68" y="102.5">EP</text>
<text x="101.8" y="102.7" transform="rotate(-90 101.8 102.7)">22k1</text>
<text x="175.4" y="103.7">33uF</text>
<text x="181.8" y="103.7">100nF</text>
<text x="188.2" y="108" transform="rotate(-90 188.2 108)">R41</text>
<text x="196.2" y="105">C47</text>
<text x="224.3" y="103.7">33uF</text>
<text x="232.4" y="104.4">D10</text>
<text x="23.4" y="113.9">GND</text>
<text x="192" y="108.5" transform="rotate(-90 192 108.5)">330k</text>
<text x="196.4" y="108.8">100pF</text>
<text x="236.4" y="110.5" transform="rotate(-90 236.4 110.5)">GREEN</text>
<text x="172.6" y="117.1">GND</text>
</g>
<g font-size="1.8" fill="#0000c2">
<text x="110.5" y="23.2">12V/3A</text>
<text x="138.4" y="19.4">Type-C</text>
<text x="146.6" y="19.4">DFP</text>
<text x="151.4" y="19.4">without</text>
<text x="159.4" y="19.4">BC</text>
<text x="163.1" y="19.4">1.2</text>
<text x="167.3" y="19.4">Support</text>
<text x="175.8" y="19.4">capable</text>
<text x="184.4" y="19.4">of</text>
<text x="187.5" y="19.4">supporting</text>
<text x="198.7" y="19.4">5V/3A</text>
<text x="97.8" y="75.3">12V/3A</text>
<text x="196.8" y="113.4">Max</text>
<text x="201.6" y="113.4">output:</text>
<text x="209.5" y="113.4">800mA</text>
</g>
<g font-size="1.8" fill="#848400">
<text x="12.5" y="25">VCC</text>
<text x="128.5" y="25">+12</text>
<text x="138.6" y="28.8">+5V</text>
<text x="18.6" y="56.7">PGND</text>
<text x="157.7" y="68.2">PGND</text>
<text x="12.5" y="77.1">VCC</text>
<text x="120.8" y="77.1">+5V</text>
<text x="138.6" y="92.9">+5V</text>
<text x="233.2" y="92.9">+3V3</text>
<text x="18.6" y="108.8">PGND</text>
<text x="167.8" y="112">PGND</text>
</g>
<g font-size="1.8" fill="#840084">
<text x="18.4" y="28.1">4A</text>
<text x="83.8" y="28.1">5A</text>
<text x="104.8" y="41.5">25V</text>
<text x="112.4" y="41.5">25V</text>
<text x="120.1" y="41.5">25V</text>
<text x="26.1" y="42.8">50V</text>
<text x="40.1" y="49.1">50V</text>
<text x="18.4" y="80.1">4A</text>
<text x="83.8" y="80.1">5A</text>
<text x="26.1" y="94.8">50V</text>
<text x="104.8" y="93.6">25V</text>
<text x="112.4" y="93.6">25V</text>
<text x="156.4" y="94.9">470R/4A</text>
<text x="40.1" y="101.2">50V</text>
<text x="175.3" y="105.6">25V</text>
<text x="224.2" y="105.6">25V</text>
</g>
<g font-size="1.4" fill="#840000">
<text x="149.9" y="91.8">1</text>
<text x="170.2" y="91.8">2</text>
</g>
</svg>
